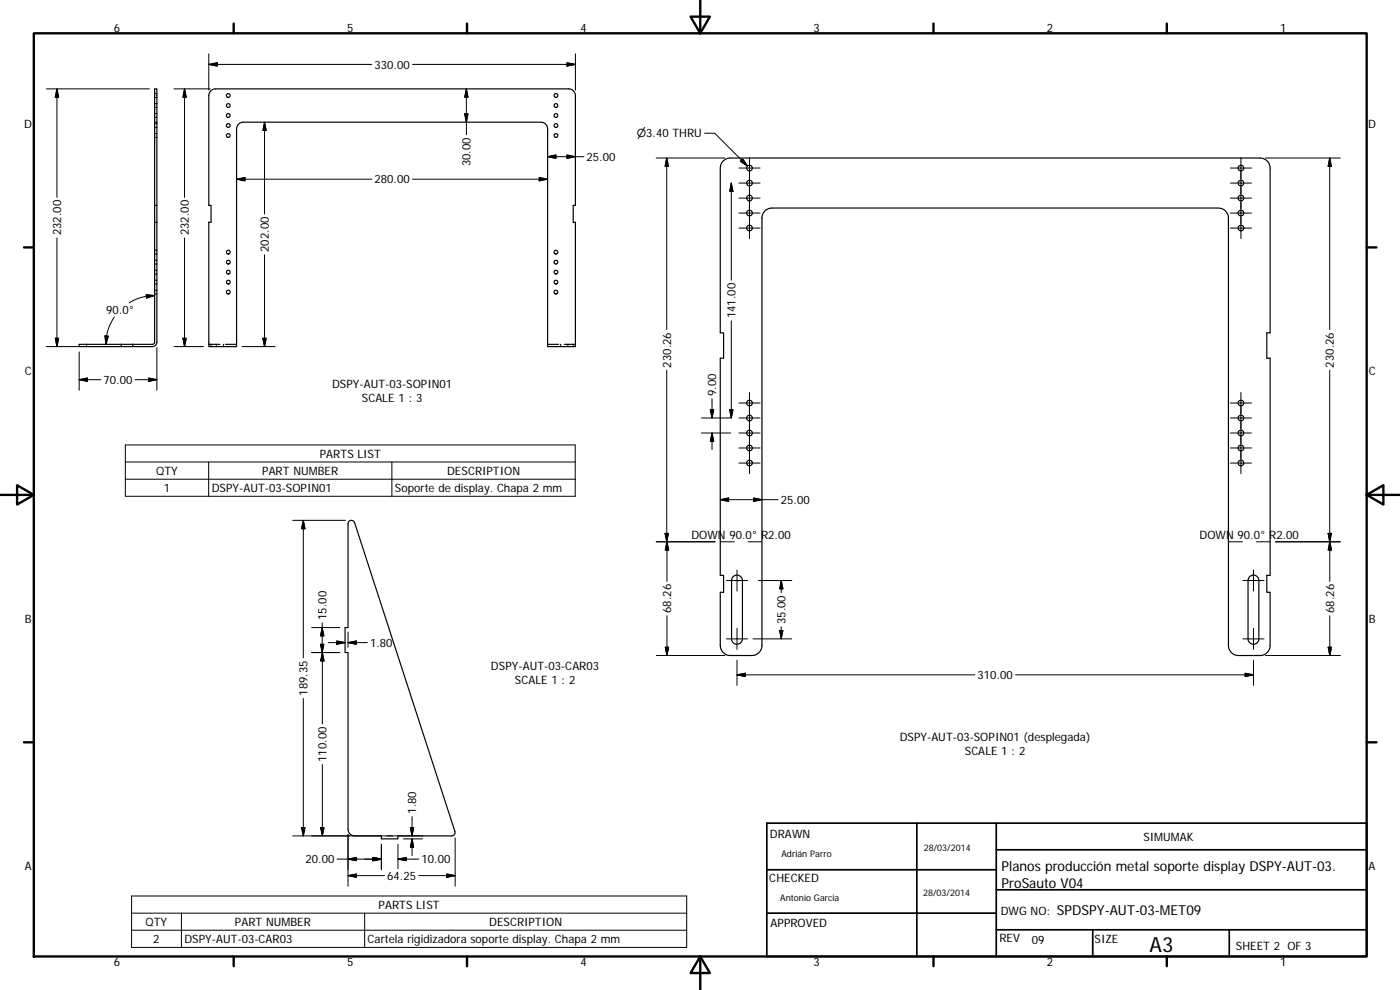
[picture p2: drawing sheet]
<svg xmlns="http://www.w3.org/2000/svg" width="420mm" height="297mm" viewBox="0 0 420 297" stroke-linecap="round" stroke-linejoin="round" font-family="sans-serif">
<g fill="none" stroke="#000" stroke-width=".36">
<path d="M46.4 36.7h.2M46.4 37.1h.2M46.4 38.2h.2M46.4 31.1h.2M46.4 32.2h.2M46.4 34.1h.2M46.4 35.2h.2M46.4 28.1h.2M46.4 29.2h.2M46.9 36.7h.2M46.9 37.1h.2M46.9 38.2h.2"/>
<path d="M46.9 31.1h.2M46.9 32.2h.2M46.9 34.1h.2M46.9 35.2h.2M46.9 28.1h.2M46.9 29.2h.2M63.4 27.1l1.3-.4h106a2 2 0 0 1 2 2v32.9h-.7v5.1h.7v37.3h-8.4v-65.3a2.01 2.01 0 0 0-2-2h-89.3a2 2 0 0 0-2 2v65.3h-8.3v-37.3h.6v-5.1h-.6v-32.9l.1-.7zM46.4 40.1h.2M46.4 41.2h.2M46.9 40.1h.2M46.9 41.2h.2M217.1 48.3l.9-.7 1.2-.2h159a3 3 0 0 1 3 3v49.5h-1v7.6h1v65.1h-1v5.1h1v16a3 3 0 0 1-3 3h-6.5a3 3 0 0 1-3-3v-128.3a3 3 0 0 0-3-3h-134a3 3 0 0 0-3 3v128.3a3 3 0 0 1-3 3h-6.5a3 3 0 0 1-3-3v-16h1v-5.1h-1v-65.1h1v-7.6h-1v-49.5l.2-1.1z"/>
<path d="M46.4 66.7h.7M46.4 61.6h.7v5.1M46.4 78.1h.2M46.4 79.2h.2M46.4 75.1h.2M46.4 76.2h.2M46.9 78.1h.2M46.9 79.2h.2M46.9 75.1h.2M46.9 76.2h.2M47.1 61.6v-34.9h-.7v76.1l-.6 .5h-22v.7h22a1.3 1.3 0 0 0 1.3-1.3v-36M46.4 87.1h.2"/>
<path d="M46.4 88.2h.2M46.4 81.1h.2M46.4 82.2h.2M46.4 84.1h.2M46.4 85.2h.2M46.9 87.1h.2M46.9 88.2h.2M46.9 81.1h.2M46.9 82.2h.2M46.9 84.1h.2M46.9 85.2h.2M26 103.3v.2"/>
<path d="M26 103.8v.2M36.4 103.3v.7M39.8 103.3v.7M39.8 103.3v.2M39.8 103.8v.2M62.7 103.3h3.3M63.3 103.3v.2M63.3 103.8v.2M64.9 103.3v.2M64.9 103.8v.2M67.1 103.3v.2M67.1 103.8v.2"/>
<path d="M67.7 103.3h3.3M164.3 103.3h3.4M168.3 103.3v.2M168.3 103.8v.2M169.4 103.3h3.3M170.4 103.3v.2M170.4 103.8v.2M172 103.3v.2M172 103.8v.2M104.7 156.5a1.02 1.02 0 0 1 1.7 .3l30.1 92.7a1.02 1.02 0 0 1-.9 1.3h-16.2v.9h-4.9v-.9h-8a2 2 0 0 1-2.1-2v-53h-.8v-7.5h.8v-31.2zM220.2 172.9a1.64 1.64 0 0 1 1.7-.2 1.64 1.64 0 0 1 .9 1.5v17.5a1.63 1.63 0 0 1-1.6 1.6 1.63 1.63 0 0 1-1.6-1.6v-17.5l.1-.6zM375 173.1a1.61 1.61 0 0 1 1.8-.4 1.61 1.61 0 0 1 1 1.5v17.5a1.62 1.62 0 0 1-1.6 1.6 1.62 1.62 0 0 1-1.6-1.6v-17.5z"/>
<circle cx="68.5" cy="37.7" r=".56"/>
<circle cx="68.5" cy="28.7" r=".57"/>
<circle cx="68.5" cy="31.7" r=".57"/>
<circle cx="68.5" cy="34.7" r=".57"/>
<circle cx="166.8" cy="37.7" r=".56"/>
<circle cx="166.8" cy="28.7" r=".56"/>
<circle cx="166.8" cy="31.7" r=".56"/>
<circle cx="166.9" cy="34.7" r=".56"/>
<circle cx="68.5" cy="40.7" r=".56"/>
<circle cx="166.8" cy="40.7" r=".56"/>
<circle cx="224.9" cy="54.9" r=".84"/>
<circle cx="224.9" cy="59.4" r=".84"/>
<circle cx="224.9" cy="50.4" r=".84"/>
<circle cx="372.4" cy="59.4" r=".85"/>
<circle cx="372.4" cy="50.4" r=".85"/>
<circle cx="372.4" cy="54.9" r=".85"/>
<circle cx="68.5" cy="75.7" r=".56"/>
<circle cx="68.5" cy="78.7" r=".56"/>
<circle cx="166.8" cy="78.7" r=".56"/>
<circle cx="166.8" cy="75.7" r=".56"/>
<circle cx="224.9" cy="63.9" r=".84"/>
<circle cx="224.9" cy="68.4" r=".84"/>
<circle cx="372.4" cy="68.4" r=".85"/>
<circle cx="372.4" cy="63.9" r=".85"/>
<circle cx="68.5" cy="84.7" r=".56"/>
<circle cx="68.5" cy="81.6" r=".56"/>
<circle cx="68.5" cy="87.6" r=".56"/>
<circle cx="166.8" cy="84.7" r=".56"/>
<circle cx="166.8" cy="81.7" r=".56"/>
<circle cx="166.8" cy="87.6" r=".56"/>
<circle cx="224.9" cy="138.9" r=".84"/>
<circle cx="224.9" cy="125.4" r=".84"/>
<circle cx="224.9" cy="134.4" r=".84"/>
<circle cx="224.9" cy="129.9" r=".86"/>
<circle cx="224.9" cy="120.9" r=".84"/>
<circle cx="372.4" cy="138.9" r=".85"/>
<circle cx="372.4" cy="120.9" r=".85"/>
<circle cx="372.4" cy="125.4" r=".85"/>
<circle cx="372.4" cy="134.4" r=".85"/>
<circle cx="372.4" cy="129.9" r=".87"/>
</g>
<g fill="none" stroke="#000" stroke-width=".3">
<path d="M62.7 19.3l2.5-.5v1zM62.7 19.3h48.9M62.7 16.2v10.9M123.8 19.3h48.9M170.2 18.8l2.5 .5-2.5 .5zM172.7 16.2v10.9M13.9 26.7h30.9M17.1 26.7v32.5M17.1 26.7l.5 2.5h-1zM52.2 26.7h10.9M55.4 26.7l.5 2.5h-1zM55.4 26.7v32.5"/>
<path d="M79.4 36.7v27.5M79.4 36.7l.5 2.5h-1zM139.5 34.2h1l-.5 2.5zM140 26.7l.5 2.5h-1zM140 26.7v13.7M211.5 40h3l9.8 9.8M71 53.8l2.5-.5v1zM71 53.8h40.6M123.8 53.8h40.5M161.8 53.3l2.5 .5-2.5 .5zM164.3 47l2.5-.5v1zM164.3 47h10.9"/>
<path d="M170.2 46.5l2.5 .5-2.5 .5zM196.9 47.4h20.7M200.1 47.4v51.5M200.1 47.4l.5 2.5h-1zM219.5 54.9v29.2M219.5 54.9l.5 2.5h-1zM221.8 59.4h6.3M221.8 54.9h6.3M221.8 50.4h6.3M222.9 47.7l1.4 2.1-2.1-1.4zM224.9 47.2v24.4M369.2 59.4h6.4"/>
<path d="M369.2 54.9h6.4M369.2 50.4h6.4M372.4 47.2v24.4M379.8 47.4h22.4M399.1 47.4l.5 2.5h-1zM399.1 47.4v51.5M17.1 71.4v32.6M55.4 71.4v32.6M79.4 76.4v27.6M221.8 63.9h6.3M221.8 68.4h6.3M369.2 63.9h6.4"/>
<path d="M369.2 68.4h6.4M34.3 95.1a14.7 14.7 0 0 0-2.5 8.2M43.9 88.4l2.5 .3-2.4 .7zM46.4 88.7a14.5 14.5 0 0 0-7.6 2.1M219.5 96.3v29.1M13.9 104h10.2M16.6 101.5h1l-.5 2.5zM23.8 113.9l2.4-.5v1zM23.8 113.9h6.5M23.8 105.6v11.5M31.5 100.8l1 .1-.7 2.4zM40.5 113.9h6.6"/>
<path d="M44.6 113.4l2.5 .5-2.5 .5zM47.1 104.3v12.8M52.2 104h8.9M54.9 101.5h1l-.5 2.5zM72.6 104h10M78.9 101.5h1l-.5 2.5zM200.1 111.1v51.5M213.7 119.6v5.8M224.9 117.8v24.3M372.4 117.8v24.3M399.1 111.1v63.4M37.6 133.5h135v15.4h-135z"/>
<path d="M37.6 138.6h135M62.6 138.6v10.3M117.6 138.6v10.3M210.5 129.9h8.8M210.5 125.4h8.8M213.2 122.9h1l-.5 2.5zM213.7 129.9v5M213.7 129.9l.5 2.5h-1zM219 122.9h1l-.5 2.5zM221.8 129.9h6.3M221.8 125.4h6.3M221.8 120.9h6.3"/>
<path d="M221.8 134.4h6.3M221.8 138.9h6.3M369.2 129.9h6.4M369.2 125.4h6.4M369.2 120.9h6.4M369.2 134.4h6.4M369.2 138.9h6.4M37.6 143.8h135M87.9 156.1h15.8M91 156.1l.5 2.5h-1zM91 156.1v41.3M216.2 149.9l2.5-.5v1z"/>
<path d="M216.2 149.9h17.3M226.2 149.4l2.5 .5-2.5 .5zM196.9 162.6h17.7M199.6 160h1l-.5 2.6zM200.2 162.6v11.9M200.2 162.6l.5 2.4h-1zM216.2 162.6h4.1M218 174.2h6.4M221.2 171v6.4M224.5 162.6h4.2M227.6 174.2h10M234.5 174.2v3.6"/>
<path d="M234.5 174.2l.5 2.5h-1zM368.7 162.6h4.1M373 174.2h6.4M376.2 171v6.4M377 162.6h4.2M382.8 162.6h19.5M398.6 160h1l-.5 2.6zM399.1 162.6l.5 2.4h-1zM93.5 195.8h8.5M93.5 188.3h8.5M96.2 193.3h1l-.5 2.5zM96.7 186.8v30.4"/>
<path d="M96.7 188.3l.5 2.5h-1zM96.7 195.8l.5 2.5h-1zM98.6 192.8h5M101.1 192.3l2.5 .5-2.5 .5zM104.4 189.6v4.6M104.4 192.8l2.5-.5v1zM104.4 192.8h5.8M197 196.7h20.6M199.7 194.2h1l-.5 2.5zM200.2 184.7v12M218 191.7h6.4M221.2 198.1v7.6"/>
<path d="M221.2 188.5v6.4M226 191.7h11.6M234 189.2h1l-.5 2.5zM234.5 188.1v3.6M373 191.7h6.4M376.2 198.1v7.6M376.2 188.5v6.4M379.8 196.7h22.5M398.6 194.2h1l-.5 2.5zM399.1 184.7v12M91 209.6v41.2M221.2 202.5l2.5-.5v1z"/>
<path d="M221.2 202.5h71.4M304.8 202.5h71.4M373.7 202l2.5 .5-2.5 .5zM96.7 229.4v21.4M90.5 248.3h1l-.5 2.5zM96.2 248.3h1l-.5 2.5zM104.4 250.4v15.5M104.4 257.8l2.5-.5v1zM111.9 257.3l2.6 .5-2.6 .5zM114.5 253.3v7.6M114.5 257.8h-13.3M119.4 257.8l2.6-.5v1z"/>
<path d="M119.4 253.3v7.3M119.4 257.8h6.3M121 251.7h5.8M123.2 248.3h1l-.5 2.5zM123.7 245v5.8M123.7 251.7v5M123.7 251.7l.5 2.5h-1zM126.8 250.8h-38.9M136.6 251.4v14.5M39.5 268.8h166.6v15.5h-166.6zM39.5 274h166.6M39.5 279.1h166.6"/>
<path d="M54.5 274v10.3M104.4 262.7l2.5-.5v1zM104.4 262.7h11M109.4 274v10.3M125.7 262.7h10.9M134.1 262.2l2.5 .5-2.5 .5z"/>
</g>
<g fill="none" stroke="#000" stroke-width=".71">
<path d="M10.1 10h400.1v277h-400.1zM70.1 7.1v2.9M140.2 7.1v2.9M207.3 5h5.8l-2.9 5zM210.2 0v10M280.2 7.1v2.9M350.2 7.1v2.9M7.2 74.2h2.9M410.2 74.2h2.9M.2 148.5h9.9M5.1 145.6l5 2.9-5 2.9zM410.2 148.5l5-2.9v5.8z"/>
<path d="M410.2 148.5h9.9M7.2 222.7h2.9M410.2 222.7h2.9M70.1 287v2.9M140.2 287v2.9M210.2 287l2.9 5h-5.8zM210.2 287v10M280.2 287v2.9M350.2 287v2.9"/>
</g>
<path d="M230.1 247h180.1v40h-180.1zM275.2 247v40M299 255h111.2M299 247v40M230.1 274h68.9M230.1 261h68.9M299 279h111.2M299 267h111.2M327.9 279v8M368.9 279v8" fill="none" stroke="#000" stroke-width=".51"/>
<g fill="#000" stroke="#000" stroke-width=".3">
<path d="M62.7 19.3l2.5-.5v1zM170.2 18.8l2.5 .5-2.5 .5zM17.1 26.7l.5 2.5h-1zM55.4 26.7l.5 2.5h-1zM79.4 36.7l.5 2.5h-1zM139.5 34.2h1l-.5 2.5zM140 26.7l.5 2.5h-1zM71 53.8l2.5-.5v1zM161.8 53.3l2.5 .5-2.5 .5zM164.3 47l2.5-.5v1zM170.2 46.5l2.5 .5-2.5 .5zM200.1 47.4l.5 2.5h-1z"/>
<path d="M219.5 54.9l.5 2.5h-1zM222.9 47.7l1.4 2.1-2.1-1.4zM399.1 47.4l.5 2.5h-1zM43.9 88.4l2.5 .3-2.4 .7zM16.6 101.5h1l-.5 2.5zM23.8 113.9l2.4-.5v1zM31.5 100.8l1 .1-.7 2.4zM44.6 113.4l2.5 .5-2.5 .5zM54.9 101.5h1l-.5 2.5zM78.9 101.5h1l-.5 2.5zM213.2 122.9h1l-.5 2.5zM213.7 129.9l.5 2.5h-1z"/>
<path d="M219 122.9h1l-.5 2.5zM91 156.1l.5 2.5h-1zM216.2 149.9l2.5-.5v1zM226.2 149.4l2.5 .5-2.5 .5zM199.6 160h1l-.5 2.6zM200.2 162.6l.5 2.4h-1zM234.5 174.2l.5 2.5h-1zM398.6 160h1l-.5 2.6zM399.1 162.6l.5 2.4h-1zM96.2 193.3h1l-.5 2.5zM96.7 188.3l.5 2.5h-1zM96.7 195.8l.5 2.5h-1z"/>
<path d="M101.1 192.3l2.5 .5-2.5 .5zM104.4 192.8l2.5-.5v1zM199.7 194.2h1l-.5 2.5zM234 189.2h1l-.5 2.5zM398.6 194.2h1l-.5 2.5zM221.2 202.5l2.5-.5v1zM373.7 202l2.5 .5-2.5 .5zM90.5 248.3h1l-.5 2.5zM96.2 248.3h1l-.5 2.5zM104.4 257.8l2.5-.5v1zM111.9 257.3l2.6 .5-2.6 .5zM119.4 257.8l2.6-.5v1z"/>
<path d="M123.2 248.3h1l-.5 2.5zM123.7 251.7l.5 2.5h-1zM104.4 262.7l2.5-.5v1zM134.1 262.2l2.5 .5-2.5 .5z"/>
</g>
<text font-size="6.3" x="345" y="285.6">A3</text>
<g font-size="4.1">
<text x="300.6" y="261.5">Planos producción metal soporte display DSPY-AUT-03.</text>
<text x="300.6" y="266.4">ProSauto V04</text>
<text x="317.2" y="274.4">SPDSPY-AUT-03-MET09</text>
</g>
<g font-size="3.5">
<text x="34.2" y="9.6">6</text>
<text x="104.2" y="9.6">5</text>
<text x="174.2" y="9.6">4</text>
<text x="244.2" y="9.6">3</text>
<text x="314.2" y="9.6">2</text>
<text x="384.2" y="9.6">1</text>
<text x="112.4" y="20.6">330.00</text>
<text x="7.3" y="38.4">D</text>
<text x="410.6" y="38.4">D</text>
<text x="141.2" y="49.9" transform="rotate(-90 141.2 49.9)">30.00</text>
<text x="176.1" y="48.3">25.00</text>
<text x="112.4" y="55.1">280.00</text>
<text x="18.4" y="70.6" transform="rotate(-90 18.4 70.6)">232.00</text>
<text x="56.7" y="70.6" transform="rotate(-90 56.7 70.6)">232.00</text>
<text x="80.7" y="75.6" transform="rotate(-90 80.7 75.6)">202.00</text>
<text x="31.9" y="94.3">90.0°</text>
<text x="220.7" y="95.5" transform="rotate(-90 220.7 95.5)">141.00</text>
<text x="7.4" y="112.6">C</text>
<text x="201.4" y="110.3" transform="rotate(-90 201.4 110.3)">230.26</text>
<text x="400.3" y="110.3" transform="rotate(-90 400.3 110.3)">230.26</text>
<text x="410.8" y="112.6">C</text>
<text x="31.1" y="115.2">70.00</text>
<text x="99.7" y="116.4">DSPY-AUT-03-SOPIN01</text>
<text x="214.9" y="118.9" transform="rotate(-90 214.9 118.9)">9.00</text>
<text x="108.6" y="120.5">SCALE 1 : 3</text>
<text x="96" y="137.4">PARTS LIST</text>
<text x="46.9" y="142.5">QTY</text>
<text x="78.7" y="142.5">PART NUMBER</text>
<text x="134.2" y="142.5">DESCRIPTION</text>
<text x="49.2" y="147.6">1</text>
<text x="63.5" y="147.6">DSPY-AUT-03-SOPIN01</text>
<text x="118.5" y="147.7">Soporte de display. Chapa 2 mm</text>
<text x="234.3" y="151.2">25.00</text>
<text x="207.5" y="161.7">DOWN 90.0° R2.00</text>
<text x="360" y="161.7">DOWN 90.0° R2.00</text>
<text x="201.5" y="183.9" transform="rotate(-90 201.5 183.9)">68.26</text>
<text x="400.4" y="183.9" transform="rotate(-90 400.4 183.9)">68.26</text>
<text x="7.4" y="186.9">B</text>
<text x="98" y="186" transform="rotate(-90 98 186)">15.00</text>
<text x="235.7" y="187.3" transform="rotate(-90 235.7 187.3)">35.00</text>
<text x="410.8" y="186.9">B</text>
<text x="111.1" y="194.1">1.80</text>
<text x="147.4" y="201">DSPY-AUT-03-CAR03</text>
<text x="293.4" y="203.8">310.00</text>
<text x="92.3" y="208.7" transform="rotate(-90 92.3 208.7)">189.35</text>
<text x="154.5" y="205.2">SCALE 1 : 2</text>
<text x="270" y="222.4">DSPY-AUT-03-SOPIN01 (desplegada)</text>
<text x="289.6" y="226.6">SCALE 1 : 2</text>
<text x="98" y="228.6" transform="rotate(-90 98 228.6)">110.00</text>
<text x="124.9" y="244.2" transform="rotate(-90 124.9 244.2)">1.80</text>
<text x="231.1" y="251.4">DRAWN</text>
<text x="343.2" y="252.3">SIMUMAK</text>
<text x="7.4" y="261.1">A</text>
<text x="91.7" y="259">20.00</text>
<text x="116.2" y="264">64.25</text>
<text x="126.5" y="259">10.00</text>
<text x="410.8" y="261.1">A</text>
<text x="230.9" y="264.6">CHECKED</text>
<text x="113.6" y="272.7">PARTS LIST</text>
<text x="300.3" y="274.5">DWG NO:</text>
<text x="43.7" y="277.8">QTY</text>
<text x="70.5" y="277.8">PART NUMBER</text>
<text x="146.8" y="277.8">DESCRIPTION</text>
<text x="231.3" y="278.2">APPROVED</text>
<text x="46" y="283">2</text>
<text x="55.3" y="283">DSPY-AUT-03-CAR03</text>
<text x="110.3" y="283">Cartela rigidizadora soporte display. Chapa 2 mm</text>
<text x="299.9" y="282.6">REV</text>
<text x="309.7" y="283.3">09</text>
<text x="328.5" y="283">SIZE</text>
<text x="370.9" y="285.1">SHEET 2 OF 3</text>
<text x="34.2" y="289.9">6</text>
<text x="104.2" y="289.9">5</text>
<text x="174.2" y="289.9">4</text>
<text x="244.2" y="289.9">3</text>
<text x="314.2" y="289.9">2</text>
<text x="384.2" y="289.9">1</text>
</g>
<text font-size="3.3" x="191.1" y="41.3">⌀3.40 THRU</text>
<g font-size="2.7">
<text x="234.5" y="257.1">Adrián Parro</text>
<text x="277.3" y="255.2">28/03/2014</text>
<text x="277" y="268.7">28/03/2014</text>
<text x="234.2" y="270.2">Antonio Garcia</text>
</g>
</svg>
